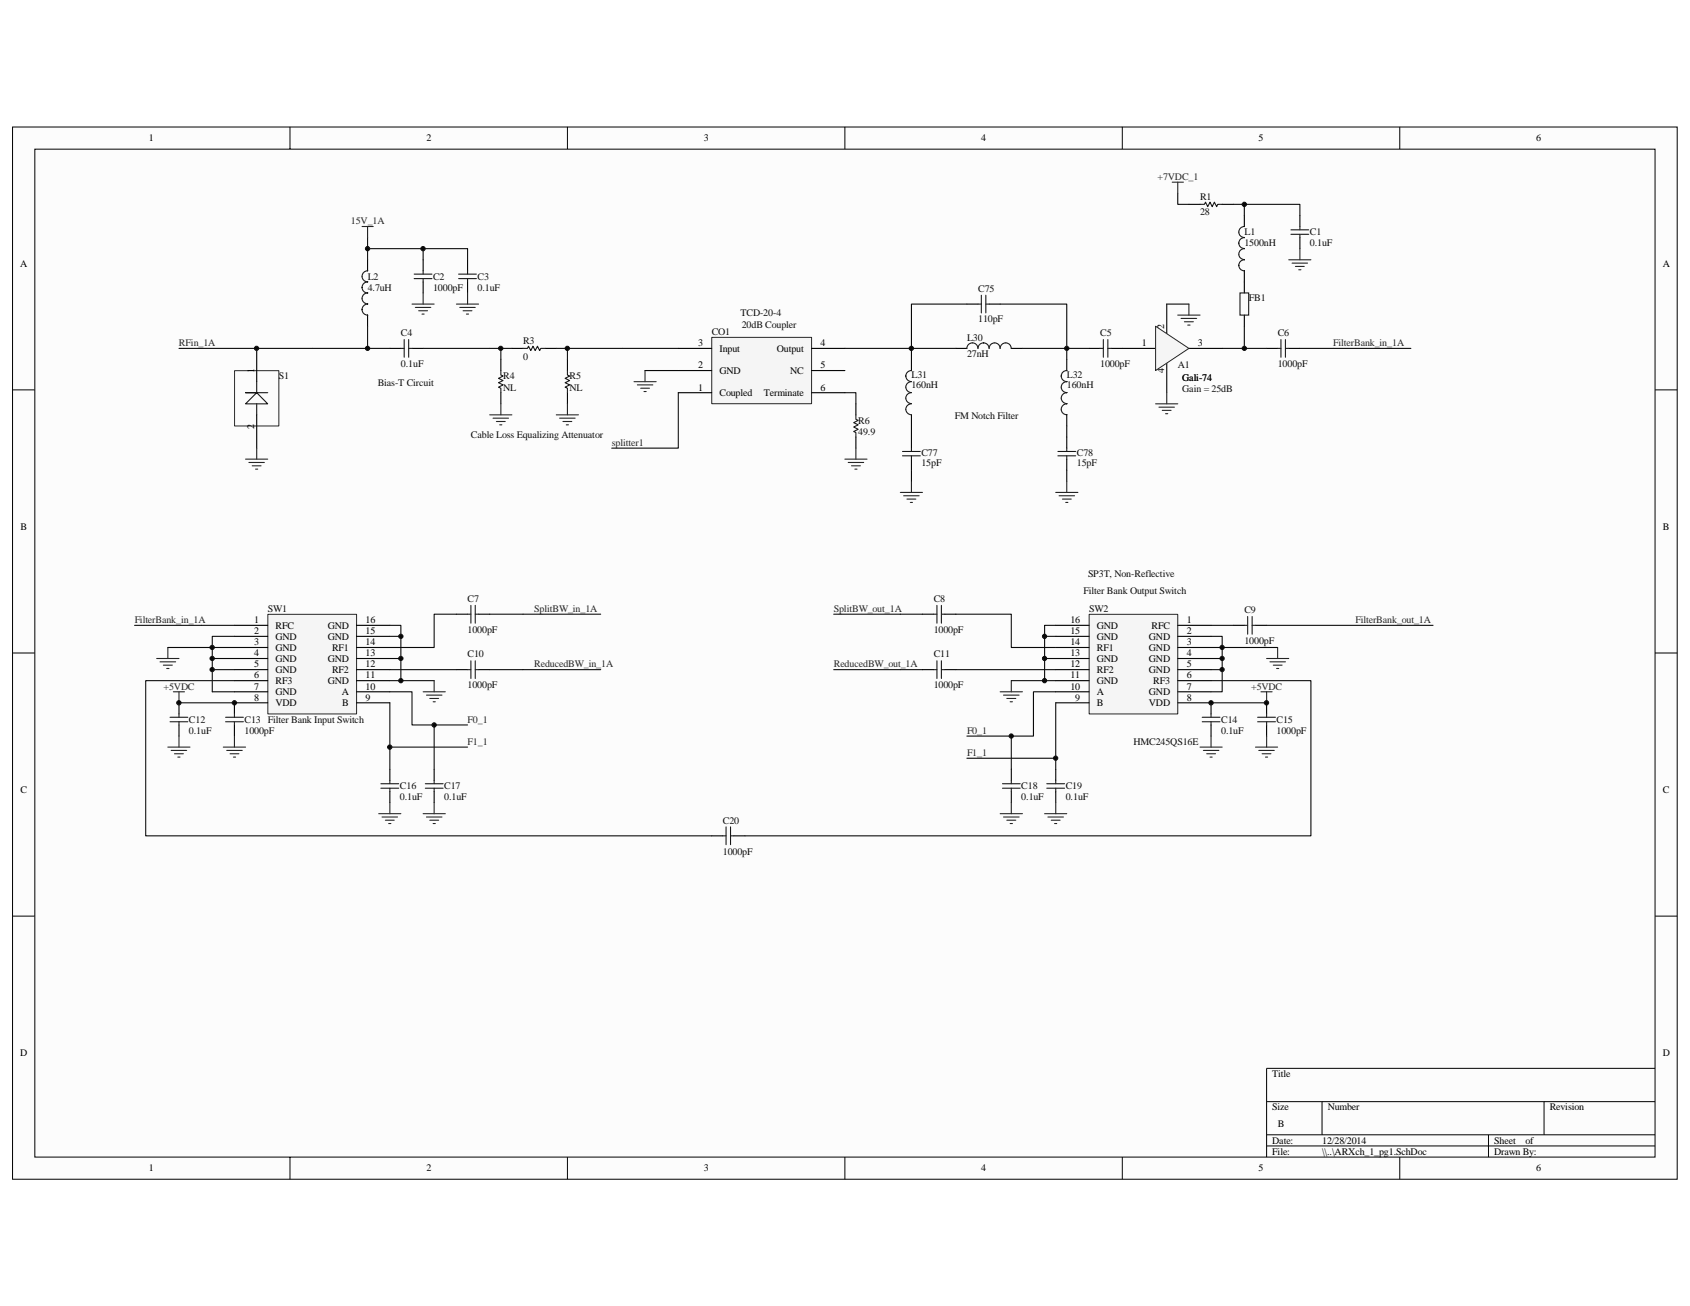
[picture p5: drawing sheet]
<svg xmlns="http://www.w3.org/2000/svg" width="279mm" height="216mm" viewBox="0 0 279 216" stroke-linecap="round" stroke-linejoin="round" font-family="sans-serif">
<path d="M2.1 21h275.2v173.9h-275.2z" fill="#fcfcfc"/>
<path d="M2.1 21h275.2v173.9h-275.2z" fill="none" stroke="#000" stroke-width=".17"/>
<path d="M5.8 24.7h267.8v166.6h-267.8z" fill="#fcfcfc"/>
<g fill="none" stroke="#000" stroke-width=".17">
<path d="M5.8 24.7h267.8v166.6h-267.8zM47.9 21v3.6M93.8 21v3.6M139.7 21v3.6M185.5 21v3.6M231.4 21v3.6M2.1 64.5h3.6M273.6 64.5h3.7M2.1 107.9h3.6M273.6 107.9h3.7M2.1 151.4h3.6M273.6 151.4h3.7"/>
<path d="M273.6 176.6h-64.2v14.7M47.9 191.3v3.6M93.8 191.3v3.6M139.7 191.3v3.6M185.5 191.3v3.6M209.4 182.1h64.2M209.4 187.6h64.2M209.4 189.4h64.2M218.6 182.1v5.5M231.4 191.3v3.6M246.1 187.6v3.7M255.3 182.1v5.5"/>
</g>
<g fill="none" stroke="#0e0e0e" stroke-width=".18">
<path d="M60.8 39.3v3.6M194.7 32v1.8h1.9M203.9 33.8h11v1.8M205.7 33.8v1.8M60.8 41.1h16.5v1.8M60.8 57.6h3.7M60.8 53.9v3.7h-31.2M70 57.6h14.6M70 41.1v1.8M82.8 57.6v1.8M92 57.6h1.8v1.8M93.8 57.6h18.3"/>
<path d="M202.1 57.6h7.3M205.7 53.9v3.7M214.9 57.6h18.4M106.6 61.3h5.5M139.7 64.9h1.8v1.9"/>
</g>
<g fill="none" stroke="#000" stroke-width=".18">
<path d="M196.6 33.8h1.8M202.1 33.8h1.8M205.7 35.6v1.8M214.9 35.6v1.8M214.9 39.3v1.8M60.8 42.9v1.9M60.8 52.1v1.8M64.5 57.6h1.8M68.1 57.6h1.9M70 42.9v1.9M70 46.6v1.8M77.3 42.9v1.9"/>
<path d="M77.3 46.6v1.8M82.8 59.4v1.9M84.6 57.6h1.9M90.1 57.6h1.9M93.8 59.4v1.9M180 57.6h1.9M183.7 57.6h1.8M205.7 44.8v3.6M205.7 52.1v1.8M209.4 57.6h1.8M213.1 57.6h1.8M82.8 64.9v1.9"/>
<path d="M93.8 64.9v1.9M141.5 66.8v1.8M141.5 72.2v1.9"/>
</g>
<g fill="none" stroke="#1c1c1c" stroke-width=".18">
<path d="M198.4 33.8h.7l.2-.4 .4 .8 .3-.8 .4 .8 .4-.8 .3 .8 .2-.4h.8M205.7 37.4a.91 .91 0 0 0-.9 1 .91 .91 0 0 0 .9 .9 .9 .9 0 0 0-.9 .9 .89 .89 0 0 0 .9 .9M213.4 38h3M213.4 38.7h3M214.9 37.4v.6M214.9 38.7v.6M60.8 50.3a.9 .9 0 0 0-.9 .9 .9 .9 0 0 0 .9 .9M60.8 46.6a.9 .9 0 0 0-.9 .9 .9 .9 0 0 0 .9 .9 .9 .9 0 0 0-.9 .9 .9 .9 0 0 0 .9 .9M60.8 44.8a.91 .91 0 0 0-.9 .9 .91 .91 0 0 0 .9 .9M66.3 57.6h.5M66.8 56.1v3M67.6 57.6h.5"/>
<path d="M67.6 56.1v3M68.5 46.1h2.9M68.5 45.3h2.9M70 44.8v.5M70 46.1v.5M75.8 46.1h3M75.8 45.3h3M77.3 44.8v.5M77.3 46.1v.5M86.5 57.6h.7l.2-.4 .4 .8 .3-.8 .4 .8 .4-.8 .3 .8 .2-.4h.7M181.9 57.6h.5M182.4 56.1v3"/>
<path d="M183.2 57.6h.5M183.2 56.1v3M205 48.4h1.4v3.7h-1.4zM205.7 42.9a.9 .9 0 0 0-.9 1 .9 .9 0 0 0 .9 .9M205.7 41.1a.9 .9 0 0 0-.9 .9 .9 .9 0 0 0 .9 .9M211.2 57.6h.6M211.8 56.1v3M212.5 57.6h.6M212.5 56.1v3M82.8 61.3v.7l.4 .2-.8 .3 .8 .4-.8 .4 .8 .3-.8 .4 .4 .2v.7M93.8 61.3v.7l.4 .2-.8 .3 .8 .4-.8 .4 .8 .3-.8 .4 .4 .2v.7M141.5 68.6v.7l.4 .2-.8 .4 .8 .3-.8 .4 .8 .4-.8 .3 .4 .2v.7"/>
</g>
<g fill="none" stroke="#262626" stroke-width=".18">
<path d="M193.8 30.1h1.8M194.7 30.1v1.9M68.1 50.3h3.7M68.7 50.8h2.5M69.2 51.4h1.5M69.8 51.9h.3M70 48.4v1.9M75.5 50.3h3.6M76 50.8h2.6M76.6 51.4h1.4M77.1 51.9h.4M77.3 48.4v1.9"/>
<path d="M213.1 42.9h3.6M213.6 43.5h2.6M214.2 44h1.4M214.7 44.6h.4M214.9 41.1v1.8M81 68.6h3.6M81.5 69.1h2.6M82.1 69.7h1.4M82.6 70.2h.4M82.8 66.8v1.8M92 68.6h3.6M92.5 69.1h2.6"/>
<path d="M93.1 69.7h1.4M93.6 70.2h.4M93.8 66.8v1.8M104.8 63.1h3.7M105.4 63.6h2.5M105.9 64.2h1.5M106.5 64.7h.3M106.6 61.3v1.8M139.7 75.9h3.6M140.2 76.5h2.6M140.8 77h1.4M141.3 77.6h.4"/>
<path d="M141.5 74.1v1.8"/>
</g>
<path d="M44.3 101.6h14.6v16.4h-14.6z" fill="#f5f5f5"/>
<path d="M44.3 101.6h14.6v16.4h-14.6z" fill="none" stroke="#262626" stroke-width=".17"/>
<g fill="none" stroke="#000" stroke-width=".18">
<path d="M29.6 116.2v1.8M29.6 119.8v1.9M38.8 103.4h5.5M38.8 105.2h5.5M38.8 107h5.5M38.8 108.9h5.5M38.8 110.7h5.5M38.8 112.5h5.5M38.8 114.4h5.5M38.8 119.8v1.9M44.3 116.2h-5.5v1.8M58.9 103.4h5.6"/>
<path d="M58.9 105.2h5.6M58.9 107h5.6M58.9 108.9h5.6M58.9 110.7h5.6M58.9 112.5h5.6M58.9 114.4h5.6M58.9 116.2h5.6M75.5 110.7h1.8M75.5 101.5h1.8M79.1 110.7h1.9M79.1 101.5h1.9M64.5 127.2v1.8"/>
<path d="M64.5 130.9v1.8M71.8 127.2v1.8M71.8 130.9v1.8M117.7 138.2h1.8M121.3 138.2h1.9"/>
</g>
<g fill="none" stroke="#0e0e0e" stroke-width=".18">
<path d="M22.2 103.4h16.6M27.7 107h7.4v1.9M29.6 116.2h9.2M35.1 108.9v1.8h3.7M35.1 108.9h3.7M35.1 110.7v3.7h3.7M38.8 105.2h-3.7v1.8h3.7M38.8 112.5h-14.7v25.7h93.6M64.5 110.7h11M64.5 108.9h1.8v3.6M64.5 105.2h1.8v3.7M64.5 103.4h1.8v1.8"/>
<path d="M64.5 114.4h3.6v5.4h9.2M64.5 112.5h7.3M64.5 116.2v11M71.8 119.8v7.4M75.5 101.5h-3.7v5.5h-7.3M81 110.7h18.3M81 101.5h18.3M64.5 123.5h12.8"/>
</g>
<g fill="none" stroke="#1c1c1c" stroke-width=".18">
<path d="M28.1 118.6h3M28.1 119.3h3M29.6 118v.6M29.6 119.3v.5M37.3 119.3h2.9M37.3 118.6h2.9M38.8 118v.6M38.8 119.3v.5M77.3 101.5h.6M77.3 110.7h.6M77.9 100.1v2.9M77.9 109.2v3"/>
<path d="M78.6 101.5h.5M78.6 110.7h.5M78.6 100.1v2.9M78.6 109.2v3M63 130.3h2.9M63 129.6h2.9M64.5 129v.6M64.5 130.3v.6M70.3 130.3h3M70.3 129.6h3M71.8 129v.6M71.8 130.3v.6"/>
<path d="M119.5 138.2h.5M120 136.7v2.9M120.8 138.2h.5M120.8 136.7v2.9"/>
</g>
<g fill="none" stroke="#262626" stroke-width=".18">
<path d="M25.9 108.9h3.7M26.5 109.4h2.5M27 110h1.5M27.6 110.5h.3M27.7 107v1.9M28.7 114.4h1.8M29.6 114.4v1.8M70 114.4h3.6M70.5 114.9h2.6M71.1 115.5h1.4M71.6 116h.4M71.8 112.5v1.9"/>
<path d="M27.7 123.5h3.7M28.3 124.1h2.6M28.9 124.6h1.4M29.4 125.2h.4M29.6 121.7v1.8M36.9 123.5h3.7M37.5 124.1h2.5M38 124.6h1.5M38.6 125.2h.3M38.8 121.7v1.8M62.6 134.5h3.7M63.2 135.1h2.5"/>
<path d="M63.7 135.6h1.5M64.3 136.1h.3M64.5 132.7v1.8M70 134.5h3.6M70.5 135.1h2.6M71.1 135.6h1.4M71.6 136.1h.4M71.8 132.7v1.8"/>
</g>
<path d="M180.1 101.6h14.6v16.4h-14.6z" fill="#f5f5f5"/>
<path d="M180.1 101.6h14.6v16.4h-14.6z" fill="none" stroke="#262626" stroke-width=".17"/>
<g fill="none" stroke="#000" stroke-width=".18">
<path d="M185.5 57.6h5.6M192.9 50.3v5.5M192.9 59.4v5.5M196.6 57.6h5.5M152.5 110.7h1.8M152.5 101.5h1.8M156.2 110.7h1.8M156.2 101.5h1.8M174.5 103.4h5.5M174.5 105.2h5.5M174.5 107h5.5M174.5 108.9h5.5"/>
<path d="M174.5 110.7h5.5M174.5 112.5h5.5M174.5 114.4h5.5M174.5 116.2h5.5M194.7 103.4h5.5M194.7 105.2h5.5M194.7 107h5.5M194.7 108.9h5.5M194.7 110.7h5.5M194.7 112.5h5.5M194.7 114.4h5.5M194.7 116.2h5.5v1.8"/>
<path d="M200.2 119.8v1.9M203.9 103.4h1.8M207.6 103.4h1.8M209.4 116.2v1.8M209.4 119.8v1.9M167.2 127.2v1.8M167.2 130.9v1.8M174.5 127.2v1.8M174.5 130.9v1.8"/>
</g>
<g fill="none" stroke="#1c1c1c" stroke-width=".18">
<path d="M154.3 101.5h.6M154.3 110.7h.6M154.9 100.1v2.9M154.9 109.2v3M155.6 101.5h.6M155.6 110.7h.6M155.6 100.1v2.9M155.6 109.2v3M198.8 118.6h2.9M198.8 119.3h2.9M200.2 118v.6M200.2 119.3v.5"/>
<path d="M205.7 103.4h.6M206.3 101.9v2.9M207 103.4h.6M207 101.9v2.9M207.9 118.6h3M207.9 119.3h3M209.4 118v.6M209.4 119.3v.5M165.7 130.3h3M165.7 129.6h3M167.2 129v.6M167.2 130.3v.6"/>
<path d="M173.1 130.3h2.9M173.1 129.6h2.9M174.5 129v.6M174.5 130.3v.6"/>
</g>
<g fill="none" stroke="#0e0e0e" stroke-width=".18">
<path d="M137.8 101.5h14.7M137.8 110.7h14.7M158 101.5h9.2v5.5h7.3M158 110.7h16.5M167.2 112.5h5.5M172.7 105.2h1.8M172.7 108.9h1.8M174.5 103.4h-1.8v9.1h1.8M174.5 116.2v9.1h-14.6M174.5 114.4h-3.6v7.3h-11M200.2 112.5h16.5v25.7h-93.5M200.2 105.2h1.9v3.7h-1.9"/>
<path d="M200.2 116.2h9.2M200.2 103.4h3.7M200.2 107h11M202.1 108.9v1.8h-1.9M202.1 110.7v3.7h-1.9M209.4 103.4h27.5M167.2 121.7v5.5M174.5 125.3v1.9"/>
</g>
<g fill="none" stroke="#262626" stroke-width=".18">
<path d="M59.9 37.4h1.8M60.8 37.4v1.9M165.4 114.4h3.6M165.9 114.9h2.6M166.5 115.5h1.4M167 116h.4M167.2 112.5v1.9M208.5 114.4h1.8M209.4 114.4v1.8M209.4 108.9h3.7M210 109.4h2.5M210.5 110h1.5"/>
<path d="M211.1 110.5h.3M211.2 107v1.9M165.4 134.5h3.6M165.9 135.1h2.6M166.5 135.6h1.4M167 136.1h.4M167.2 132.7v1.8M172.7 134.5h3.7M173.2 135.1h2.6M173.8 135.6h1.5M174.3 136.1h.4M174.5 132.7v1.8"/>
<path d="M198.4 123.5h3.7M198.9 124.1h2.6M199.5 124.6h1.5M200 125.2h.4M200.2 121.7v1.8M207.6 123.5h3.6M208.1 124.1h2.6M208.7 124.6h1.4M209.2 125.2h.4M209.4 121.7v1.8"/>
</g>
<path d="M191.1 53.9l5.5 3.7-5.5 3.7z" fill="#f5f5f5" stroke="#262626" stroke-width=".17"/>
<path d="M194.7 52.1h3.7M195.3 52.6h2.5M195.8 53.2h1.5M196.4 53.7h.3M196.6 50.3v1.8M191.1 66.8h3.6M191.6 67.3h2.6M192.2 67.8h1.4M192.7 68.4h.4M192.9 64.9v1.9" fill="none" stroke="#262626" stroke-width=".18"/>
<path d="M139.7 57.6h11M192.9 50.3h3.7" fill="none" stroke="#0e0e0e" stroke-width=".18"/>
<path d="M117.7 55.8h16.5v10.9h-16.5z" fill="#f5f5f5"/>
<path d="M117.7 55.8h16.5v10.9h-16.5zM38.8 61.3h7.3v9.1h-7.3z" fill="none" stroke="#262626" stroke-width=".17"/>
<g fill="none" stroke="#000" stroke-width=".18">
<path d="M42.4 57.6v5.5M112.1 57.6h5.6M134.2 57.6h5.5M150.7 59.4v1.9M158 57.6h1.9M159.9 50.3h1.8M163.5 50.3h1.9M167.2 57.6h1.8M176.4 59.4v1.9M42.4 68.6v5.5M112.1 61.3h5.6M112.1 64.9h5.6"/>
<path d="M134.2 61.3h5.5M134.2 64.9h5.5M150.7 68.6v1.8M150.7 72.2v1.9M150.7 75.9v1.8M176.4 68.6v1.8M176.4 72.2v1.9M176.4 75.9v1.8"/>
</g>
<g fill="none" stroke="#1c1c1c" stroke-width=".18">
<path d="M159.9 57.6a.91 .91 0 0 1 .9-.9 .91 .91 0 0 1 .9 .9 .9 .9 0 0 1 .9-.9 .89 .89 0 0 1 .9 .9M161.7 50.3h.5M162.2 48.8v2.9M163 50.3h.5M163 48.8v2.9M163.5 57.6a.9 .9 0 0 1 .9-.9 .9 .9 0 0 1 .9 .9M165.4 57.6a.91 .91 0 0 1 .9-.9 .91 .91 0 0 1 .9 .9M42.4 63.1v1.8l-1.8 1.9h3.7l-1.9-1.9h-1.8h3.7M42.4 66.8v1.8M149.2 75.4h2.9M149.2 74.6h2.9M150.7 74.1v.5"/>
<path d="M150.7 75.4v.5M150.7 66.8a.9 .9 0 0 0-.9 .9 .9 .9 0 0 0 .9 .9M150.7 64.9a.9 .9 0 0 0-.9 .9 .9 .9 0 0 0 .9 .9M150.7 63.1a.9 .9 0 0 0-.9 .9 .9 .9 0 0 0 .9 .9M150.7 61.3a.92 .92 0 0 0-.9 .9 .92 .92 0 0 0 .9 .9M174.9 75.4h2.9M174.9 74.6h2.9M176.4 66.8a.9 .9 0 0 0-.9 .9 .9 .9 0 0 0 .9 .9M176.4 64.9a.9 .9 0 0 0-.9 .9 .9 .9 0 0 0 .9 .9M176.4 63.1a.9 .9 0 0 0-.9 .9 .9 .9 0 0 0 .9 .9M176.4 61.3a.9 .9 0 0 0-.9 .9 .9 .9 0 0 0 .9 .9M176.4 74.1v.5"/>
<path d="M176.4 75.4v.5"/>
</g>
<g fill="none" stroke="#262626" stroke-width=".18">
<path d="M40.6 75.9h3.7M41.1 76.5h2.6M41.7 77h1.5M42.2 77.6h.4M42.4 74.1v1.8M150.7 79.6v1.8M176.4 79.6v1.8M148.8 81.4h3.7M149.4 82h2.6M149.9 82.5h1.5M150.5 83.1h.4M174.5 81.4h3.7"/>
<path d="M175.1 82h2.6M175.6 82.5h1.5M176.2 83.1h.4"/>
</g>
<path d="M158 57.6h-7.3v1.8M159.9 50.3h-9.2v7.3M165.4 50.3h11v7.3h3.6M169 57.6h7.4v1.8M112.1 64.9v9.2h-11M150.7 70.4v1.8M150.7 77.7v1.9M176.4 70.4v1.8M176.4 77.7v1.9" fill="none" stroke="#0e0e0e" stroke-width=".18"/>
<g fill="#0e0e0e" stroke="#0e0e0e" stroke-width=".17">
<circle cx="29.6" cy="116.2" r=".36"/>
<circle cx="35.1" cy="110.7" r=".35"/>
<circle cx="35.1" cy="108.8" r=".35"/>
<circle cx="35.1" cy="107" r=".35"/>
<circle cx="38.8" cy="116.2" r=".36"/>
<circle cx="42.4" cy="57.6" r=".35"/>
<circle cx="60.8" cy="57.6" r=".35"/>
<circle cx="60.8" cy="41.1" r=".36"/>
<circle cx="64.4" cy="123.5" r=".36"/>
<circle cx="66.3" cy="112.5" r=".36"/>
<circle cx="66.3" cy="108.8" r=".35"/>
<circle cx="66.3" cy="105.2" r=".36"/>
<circle cx="69.9" cy="41.1" r=".36"/>
<circle cx="71.8" cy="119.8" r=".36"/>
<circle cx="82.8" cy="57.6" r=".35"/>
<circle cx="93.8" cy="57.6" r=".35"/>
<circle cx="150.7" cy="57.6" r=".35"/>
<circle cx="167.2" cy="121.7" r=".35"/>
<circle cx="172.7" cy="112.5" r=".35"/>
<circle cx="172.7" cy="108.8" r=".35"/>
<circle cx="172.7" cy="105.2" r=".35"/>
<circle cx="174.5" cy="125.3" r=".35"/>
<circle cx="176.4" cy="57.6" r=".35"/>
<circle cx="200.2" cy="116.2" r=".36"/>
<circle cx="202" cy="110.7" r=".35"/>
<circle cx="202" cy="108.8" r=".35"/>
<circle cx="202" cy="107" r=".35"/>
<circle cx="205.7" cy="57.6" r=".35"/>
<circle cx="205.7" cy="33.8" r=".36"/>
<circle cx="209.4" cy="116.2" r=".36"/>
</g>
<g font-size="1.7">
<text x="24.6" y="23.3">1</text>
<text x="70.5" y="23.3">2</text>
<text x="116.4" y="23.3">3</text>
<text x="162.2" y="23.3">4</text>
<text x="208.1" y="23.3">5</text>
<text x="254" y="23.3">6</text>
<text x="3.3" y="44.2">A</text>
<text x="274.9" y="44.2">A</text>
<text x="115.4" y="57.2">3</text>
<text x="119" y="58.1">Input</text>
<text x="128.4" y="58.1">Output</text>
<text x="135.7" y="57.2">4</text>
<text x="188.8" y="57.2">1</text>
<text x="192.5" y="54.3" transform="rotate(-90 192.5 54.3)">2</text>
<text x="198" y="57.2">3</text>
<text x="42" y="61.6" transform="rotate(-90 42 61.6)">1</text>
<text x="115.4" y="60.9">2</text>
<text x="115.4" y="64.6">1</text>
<text x="119" y="61.8">GND</text>
<text x="119" y="65.5">Coupled</text>
<text x="126.3" y="65.5">Terminate</text>
<text x="130.7" y="61.8">NC</text>
<text x="135.7" y="60.9">5</text>
<text x="135.7" y="64.6">6</text>
<text x="192.5" y="61.7" transform="rotate(-90 192.5 61.7)">4</text>
<text x="42" y="70.9" transform="rotate(-90 42 70.9)">2</text>
<text x="3.4" y="87.7">B</text>
<text x="274.9" y="87.7">B</text>
<text x="42" y="103">1</text>
<text x="42" y="104.8">2</text>
<text x="42" y="106.7">3</text>
<text x="45.6" y="103.9">RFC</text>
<text x="45.6" y="105.7">GND</text>
<text x="45.6" y="107.6">GND</text>
<text x="54.2" y="105.7">GND</text>
<text x="54.2" y="103.9">GND</text>
<text x="54.9" y="107.6">RF1</text>
<text x="60.4" y="106.7">14</text>
<text x="60.4" y="104.8">15</text>
<text x="60.4" y="103">16</text>
<text x="177" y="106.7">14</text>
<text x="177" y="104.8">15</text>
<text x="177" y="103">16</text>
<text x="181.3" y="107.6">RF1</text>
<text x="181.3" y="105.7">GND</text>
<text x="181.3" y="103.9">GND</text>
<text x="189.9" y="105.7">GND</text>
<text x="189.9" y="107.6">GND</text>
<text x="190.4" y="103.9">RFC</text>
<text x="196.2" y="104.8">2</text>
<text x="196.2" y="106.7">3</text>
<text x="196.2" y="103">1</text>
<text x="42" y="108.5">4</text>
<text x="42" y="110.3">5</text>
<text x="42" y="112.2">6</text>
<text x="45.6" y="109.4">GND</text>
<text x="45.6" y="111.3">GND</text>
<text x="45.6" y="113.1">RF3</text>
<text x="54.2" y="113.1">GND</text>
<text x="54.2" y="109.4">GND</text>
<text x="54.9" y="111.3">RF2</text>
<text x="60.4" y="110.3">12</text>
<text x="60.4" y="112.2">11</text>
<text x="60.4" y="108.5">13</text>
<text x="177" y="112.2">11</text>
<text x="177" y="110.3">12</text>
<text x="177" y="108.5">13</text>
<text x="181.3" y="113.1">GND</text>
<text x="181.3" y="111.3">RF2</text>
<text x="181.3" y="109.4">GND</text>
<text x="189.9" y="109.4">GND</text>
<text x="189.9" y="111.3">GND</text>
<text x="190.7" y="113.1">RF3</text>
<text x="196.2" y="108.5">4</text>
<text x="196.2" y="110.3">5</text>
<text x="196.2" y="112.2">6</text>
<text x="42" y="114">7</text>
<text x="42" y="115.8">8</text>
<text x="45.6" y="114.9">GND</text>
<text x="45.6" y="116.8">VDD</text>
<text x="56.5" y="114.9">A</text>
<text x="56.6" y="116.8">B</text>
<text x="60.4" y="114">10</text>
<text x="60.4" y="115.8">9</text>
<text x="177" y="114">10</text>
<text x="177.8" y="115.8">9</text>
<text x="181.3" y="116.8">B</text>
<text x="181.3" y="114.9">A</text>
<text x="189.9" y="114.9">GND</text>
<text x="189.9" y="116.8">VDD</text>
<text x="196.2" y="114">7</text>
<text x="196.2" y="115.8">8</text>
<text x="3.4" y="131.1">C</text>
<text x="274.9" y="131.1">C</text>
<text x="3.3" y="174.6">D</text>
<text x="210.3" y="178.1">Title</text>
<text x="274.9" y="174.6">D</text>
<text x="210.3" y="183.6">Size</text>
<text x="219.5" y="183.6">Number</text>
<text x="256.2" y="183.6">Revision</text>
<text x="210.3" y="189.1">Date:</text>
<text x="210.3" y="190.9">File:</text>
<text x="211.2" y="186.3">B</text>
<text x="218.6" y="190.9">\\..\ARXch_1_pg1.SchDoc</text>
<text x="218.6" y="189.1">12/28/2014</text>
<text x="247" y="190.9">Drawn By:</text>
<text x="247" y="189.1">Sheet</text>
<text x="252.2" y="189.1">of</text>
<text x="24.6" y="193.7">1</text>
<text x="70.5" y="193.7">2</text>
<text x="116.4" y="193.7">3</text>
<text x="162.2" y="193.7">4</text>
<text x="208.1" y="193.7">5</text>
<text x="254" y="193.7">6</text>
</g>
<g font-size="1.7" fill="#262626">
<text x="191.4" y="29.8">+7VDC_1</text>
<text x="58" y="37.1">15V_1A</text>
<text x="29.6" y="57.2">RFin_1A</text>
<text x="220.4" y="57.2">FilterBank_in_1A</text>
<text x="101.2" y="73.7">splitter1</text>
<text x="88.3" y="101.2">SplitBW_in_1A</text>
<text x="137.9" y="101.2">SplitBW_out_1A</text>
<text x="22.3" y="103">FilterBank_in_1A</text>
<text x="224.1" y="103">FilterBank_out_1A</text>
<text x="88.3" y="110.3">ReducedBW_in_1A</text>
<text x="137.9" y="110.3">ReducedBW_out_1A</text>
<text x="27.1" y="114">+5VDC</text>
<text x="77.3" y="119.5">F0_1</text>
<text x="206.9" y="114">+5VDC</text>
<text x="77.3" y="123.1">F1_1</text>
<text x="159.9" y="121.3">F0_1</text>
<text x="159.9" y="125">F1_1</text>
</g>
<g font-size="1.7" fill="#0e0e0e">
<text x="198.4" y="35.6">28</text>
<text x="198.4" y="33.1">R1</text>
<text x="205.7" y="40.7">1500nH</text>
<text x="205.7" y="38.9">L1</text>
<text x="216.6" y="38.9">C1</text>
<text x="216.6" y="40.7">0.1uF</text>
<text x="60.8" y="46.2">L2</text>
<text x="71.6" y="46.2">C2</text>
<text x="79" y="46.2">C3</text>
<text x="60.8" y="48.1">4.7uH</text>
<text x="71.6" y="48.1">1000pF</text>
<text x="79" y="48.1">0.1uF</text>
<text x="122.4" y="52.3">TCD-20-4</text>
<text x="161.7" y="48.3">C75</text>
<text x="161.7" y="53.2">110pF</text>
<text x="206.5" y="49.7">FB1</text>
<text x="66.3" y="55.6">C4</text>
<text x="86.5" y="59.4">0</text>
<text x="86.5" y="56.9">R3</text>
<text x="117.7" y="55.4">CO1</text>
<text x="122.6" y="54.3">20dB Coupler</text>
<text x="159.9" y="59.1">27nH</text>
<text x="159.9" y="56.3">L30</text>
<text x="181.9" y="55.6">C5</text>
<text x="211.2" y="55.6">C6</text>
<text x="46.1" y="62.7">S1</text>
<text x="62.4" y="63.8">Bias-T Circuit</text>
<text x="66.3" y="60.7">0.1uF</text>
<text x="83.2" y="64.6">NL</text>
<text x="83.2" y="62.7">R4</text>
<text x="94.2" y="62.7">R5</text>
<text x="94.2" y="64.6">NL</text>
<text x="150.7" y="64.2">160nH</text>
<text x="150.7" y="62.5">L31</text>
<text x="176.4" y="64.2">160nH</text>
<text x="176.4" y="62.5">L32</text>
<text x="181.9" y="60.7">1000pF</text>
<text x="194.7" y="60.9">A1</text>
<text x="195.5" y="62.9">Gali-74</text>
<text x="195.5" y="64.7">Gain = 25dB</text>
<text x="211.2" y="60.7">1000pF</text>
<text x="141.9" y="71.9">49.9</text>
<text x="141.9" y="70">R6</text>
<text x="157.8" y="69.3">FM Notch Filter</text>
<text x="77.9" y="72.4">Cable Loss Equalizing Attenuator</text>
<text x="152.3" y="77">15pF</text>
<text x="152.3" y="75.4">C77</text>
<text x="178" y="77">15pF</text>
<text x="178" y="75.4">C78</text>
<text x="179.9" y="95.3">SP3T, Non-Reflective</text>
<text x="44.3" y="101.2">SW1</text>
<text x="77.3" y="99.5">C7</text>
<text x="154.4" y="99.5">C8</text>
<text x="179.1" y="98.3">Filter Bank Output Switch</text>
<text x="180" y="101.2">SW2</text>
<text x="205.7" y="101.4">C9</text>
<text x="77.3" y="104.7">1000pF</text>
<text x="154.4" y="104.7">1000pF</text>
<text x="205.7" y="106.5">1000pF</text>
<text x="77.3" y="113.8">1000pF</text>
<text x="77.3" y="108.7">C10</text>
<text x="154.4" y="113.8">1000pF</text>
<text x="154.4" y="108.7">C11</text>
<text x="31.2" y="119.5">C12</text>
<text x="40.4" y="119.5">C13 Filter Bank Input Switch</text>
<text x="201.9" y="119.5">C14</text>
<text x="211.1" y="119.5">C15</text>
<text x="31.2" y="121.3">0.1uF</text>
<text x="40.4" y="121.3">1000pF</text>
<text x="187.4" y="123.1">HMC245QS16E</text>
<text x="201.9" y="121.3">0.1uF</text>
<text x="211.1" y="121.3">1000pF</text>
<text x="66.1" y="130.5">C16</text>
<text x="73.4" y="130.5">C17</text>
<text x="168.8" y="130.5">C18</text>
<text x="176.2" y="130.5">C19</text>
<text x="66.1" y="132.3">0.1uF</text>
<text x="73.4" y="132.3">0.1uF</text>
<text x="119.5" y="136.2">C20</text>
<text x="168.8" y="132.3">0.1uF</text>
<text x="176.2" y="132.3">0.1uF</text>
<text x="119.5" y="141.3">1000pF</text>
</g>
</svg>
